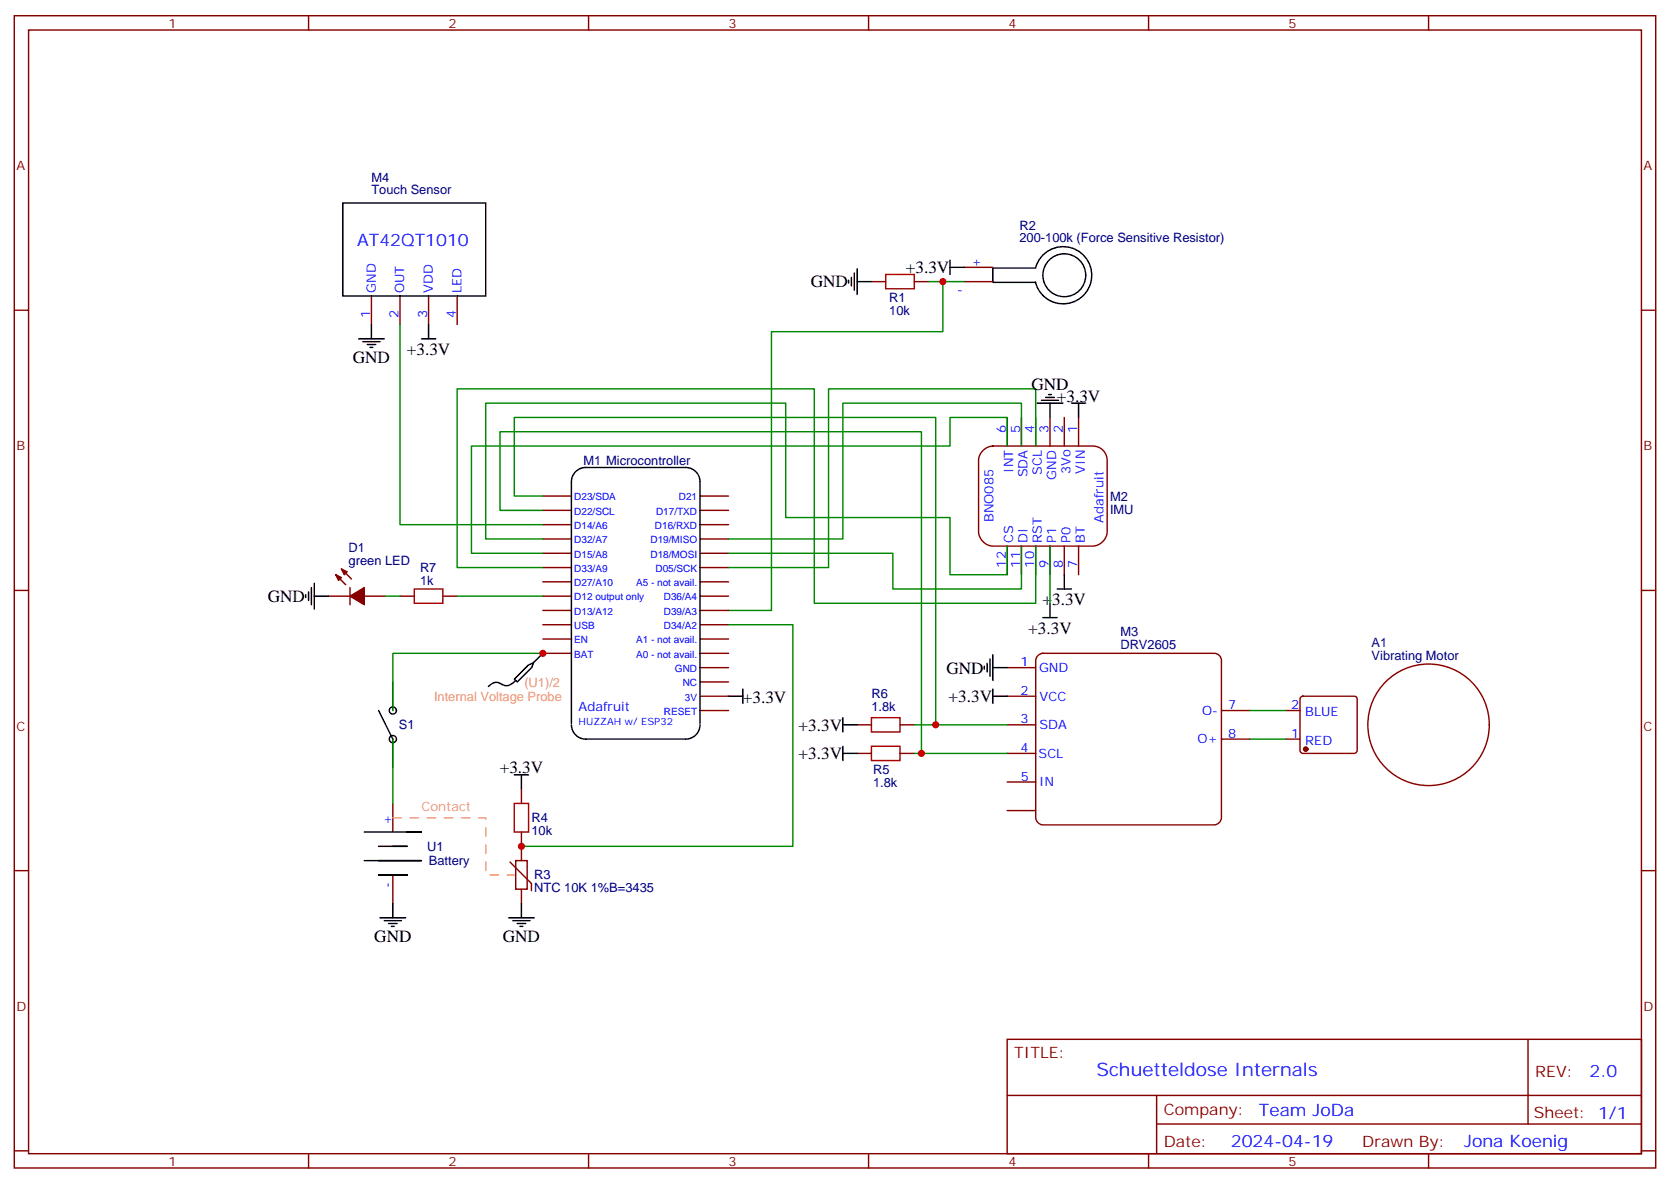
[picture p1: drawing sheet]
<svg xmlns="http://www.w3.org/2000/svg" width="412mm" height="292mm" viewBox="0 0 412 292" stroke-linecap="round" stroke-linejoin="round" font-family="sans-serif">
<g fill="none" stroke="#870000" stroke-width=".35">
<path d="M3.5 3.9h405.4v284.3h-405.4zM7.1 7.4h398.2v277.3h-398.2zM76.2 3.9v3.5M145.3 3.9v3.5M214.5 3.9v3.5M283.6 3.9v3.5M352.8 3.9v3.5M3.5 76.6h3.6M91.7 73v7.1M98.8 73v7.1M105.8 73v7.1M112.9 73v7.1"/>
<path d="M215.2 69.5h3.5M225.8 69.5h3.5M238.1 66h7.1M238.1 69.5h7.1M405.3 76.6h3.6M242.8 111.1a3.6 3.6 0 0 1 2.4-1h24.7a3.5 3.5 0 0 1 3.5 3.5v17.6a3.8 3.8 0 0 1-3.5 3.6h-24.7a3.8 3.8 0 0 1-3.5-3.6v-17.6a3.5 3.5 0 0 1 1.1-2.5zM248.7 103v7.1M252.2 103v7.1M255.8 103v7.1M259.3 103v7.1M262.8 103v7.1M266.3 103v7.1"/>
<path d="M134.1 122.4h7M134.1 125.9h7M134.1 129.5h7M134.1 133h7M134.1 136.5h7M172.9 122.4h7M172.9 125.9h7M172.9 129.5h7M172.9 133h7M172.9 136.5h7M248.7 134.8v7M252.2 134.8v7"/>
<path d="M255.8 134.8v7M259.3 134.8v7M262.8 134.8v7M266.3 134.8v7M3.5 145.7h3.6M134.1 140.1h7M134.1 143.6h7M134.1 147.1h7M134.1 150.6h7M134.1 154.2h7M134.1 157.7h7M172.9 140.1h7"/>
<path d="M172.9 143.6h7M172.9 147.1h7M172.9 150.6h7M172.9 154.2h7M172.9 157.7h7M405.3 145.7h3.6M134.1 161.2h7M172.9 175.3h7M172.9 164.7h7M172.9 171.8h7M172.9 161.2h7M172.9 168.3h7"/>
<path d="M248.7 164.7h7.1M248.7 178.9h7.1M248.7 171.8h7.1M256.3 161.7l1.2-.5h42.4a1.76 1.76 0 0 1 1.7 1.8v38.8a1.89 1.89 0 0 1-1.7 1.8h-42.4a1.89 1.89 0 0 1-1.7-1.8v-38.8v-.5zM301.6 175.3h7.1M317.5 175.3h3.5M321.3 172l.4-.2h12.7a.71 .71 0 0 1 .7 .7v12.7a.76 .76 0 0 1-.7 .7h-12.7a.76 .76 0 0 1-.7-.7v-12.7zM97 198.3v7M248.7 185.9h7.1M248.7 193h7.1M301.6 182.4h7.1M317.5 182.4h3.5"/>
<path d="M3.5 214.8h3.6M97 215.9v7.1M125.9 212.7l5.3 5.3v1.8M127.4 212.4h2.8v7h-2.8zM128.8 208.8v3.6M128.8 219.4v3.6M248.7 200h7.1M405.3 214.8h3.6M248.7 256.5h156.6v28.2h-156.6zM377.3 256.5v20.9M248.7 270.3h156.5M285.6 277.4h119.6"/>
<path d="M285.6 270.3v14.1M3.5 284h3.6M76.2 284.7v3.5M145.3 284.7v3.5M214.5 284.7v3.5M283.6 284.7v3.5M352.8 284.7v3.5M405.3 284h3.6"/>
<circle cx="352.8" cy="178.9" r="15"/>
</g>
<g fill="none" stroke="#000" stroke-width=".35">
<path d="M84.7 50.1h35.2v22.9h-35.2zM255.8 66a7.1 7.1 0 0 1 10.9-3.8 7.1 7.1 0 0 1-.2 11.6 7.1 7.1 0 0 1-10.8-4.2M255.8 66.2h-10.6v3.5h10.6M127.1 167.6l.6 .7M127.3 167.9a2.71 2.71 0 0 1-3 1.1l-.4-.2a2.26 2.26 0 0 0-3.3 .6M130.5 164.1l-3.5 3.5M131.3 164.7l-3.5 3.5M131.8 163.5l-1.2 .6M134.1 161.2l-2.3 2.2-.5 1.3M141.1 178.5v-59.6a3.5 3.5 0 0 1 3.5-3.5h24.7a3.5 3.5 0 0 1 3.6 3.5v59.6M141.1 178.9a3.5 3.5 0 0 0 3.5 3.5h24.7a3.5 3.5 0 0 0 3.6-3.5M90 205.3h14.1h-3.6"/>
<path d="M90 212.4h14.1h-10.6M93.5 215.9h7M93.5 208.8h7h-3.5"/>
<circle cx="262.8" cy="67.9" r="5.3"/>
</g>
<circle cx="322.4" cy="184.9" r=".53" fill="#870000" stroke="#870000" stroke-width=".35"/>
<path d="M229.3 69.5h8.8M232.8 69.5v12.3h-42.3v68.8h-10.6M98.8 80.1v49.4h35.3M308.7 175.3h8.8M308.7 182.4h8.8" fill="none" stroke="#008700" stroke-width=".35"/>
<path d="M218.7 67.7h7.1v3.6h-7.1z" fill="none" stroke="#a10000" stroke-width=".35"/>
<circle cx="134.1" cy="161.2" r=".18" fill="#870000"/>
<g fill="none" stroke="#008700" stroke-width=".35">
<path d="M248.7 110.1v-7.1h-14.1v7.1h-118.2v26.4h17.7M252.2 110.1v-10.6h-44.1v33.5h-28.2M255.8 110.1v-14.1h-51.2v44.1h-24.7M134.1 133h-14.2v-33.5h74.1v28.2h40.6v14.1h14.1v-7M134.1 125.9h-10.6v-19.4h104v79.4h21.2M134.1 122.4h-7.1v-19.4h104.1v75.9h17.6M252.2 134.8v10.5h-31.7v-8.8h-40.6M255.8 134.8v14.1h-54.7v-52.9h-88.2v44.1h21.2M259.3 134.8v14.1M95.2 147.1h3.6M112.9 147.1h21.2M179.9 154.2h15.9v54.6h-67"/>
<path d="M134.1 161.2h-37.1v14.1M225.8 178.9h5.3M97 182.4v15.9M225.8 185.9h1.7"/>
</g>
<g fill="none" stroke="#000" stroke-width=".35">
<path d="M209.5 69.1v.7M210.3 68.4v2.2M211 67.4v4.2M211.7 69.5h3.5M211.7 66.3v6.4M234.6 66h3.5M234.6 64.2v3.5M88.5 83.6h6.4M89.6 84.3h4.2M90.7 85h2.1M91.4 85.7h.7M91.7 80.1v3.5"/>
<path d="M104.1 83.6h3.5M105.8 80.1v3.5M256.1 99.5h6.4M257.2 98.8h4.2M258.2 98.1h2.1M258.9 97.4h.7M259.3 99.5v3.5M264.6 99.5h3.5M266.3 99.5v3.5M75.5 146.8v.7M76.2 146v2.2M76.9 145v4.2"/>
<path d="M77.6 147.1h3.5M77.6 143.9v6.4M257.5 152.4h3.6M259.3 148.9v3.5M261.1 145.3h3.5M262.8 141.8v3.5M93.5 175.3l3.5 7.1M179.9 171.8h3.5M183.4 170v3.6M208.1 177.1v3.5M208.1 178.9h3.6M243.1 164.4v.7"/>
<path d="M243.8 163.7v2.1M244.5 162.6v4.3M245.2 164.7h3.5M245.2 161.6v6.3M245.2 170v3.6M245.2 171.8h3.5M127 191.2h3.5M128.8 191.2v3.5M208.1 185.9h3.6M208.1 184.1v3.6M93.8 226.5h6.4M94.9 227.2h4.2"/>
<path d="M96 227.9h2.1M96.7 228.6h.7M97 223v3.5M125.6 226.5h6.3M126.6 227.2h4.3M127.7 227.9h2.1M128.4 228.6h.7M128.8 223v3.5"/>
<circle cx="97" cy="175.3" r=".88"/>
<circle cx="97" cy="182.4" r=".88"/>
</g>
<g fill="none" stroke="#870000" stroke-width=".35">
<path d="M81.1 147.1h5.3M82.9 141.8l2.5 2.5M84.3 140.4l2.5 2.5M86.4 145v4.2M90 147.1h5.2M98.8 147.1h3.5M109.4 147.1h3.5M97 168.3v7M211.7 178.9h3.5M222.2 178.9h3.6M97 182.4v7M128.8 194.7v3.6"/>
<path d="M211.7 185.9h3.5M222.2 185.9h3.6M128.8 205.3v3.5"/>
</g>
<g fill="#870000" stroke="#870000" stroke-width=".35">
<path d="M86.4 147.1l3.6-2.1v4.2z"/>
<path d="M84.3 140.4l1.4 .7-.7 .7z"/>
<path d="M82.9 141.8l1.4 .7-.7 .7z"/>
</g>
<path d="M102.3 145.3h7.1v3.6h-7.1zM215.2 177.1h7v3.5h-7zM127 198.3h3.5v7h-3.5zM215.2 184.1h7v3.6h-7z" fill="none" stroke="#a10000" stroke-width=".35"/>
<path d="M97 201.8h22.9v14.1h7.1" fill="none" stroke="#f96" stroke-width=".35" stroke-dasharray="2.1 2.1"/>
<g fill="#c00">
<circle cx="231.1" cy="178.9" r=".88"/>
<circle cx="227.5" cy="185.9" r=".88"/>
<circle cx="232.8" cy="69.5" r=".88"/>
<circle cx="134.1" cy="161.2" r=".88"/>
<circle cx="128.8" cy="208.8" r=".88"/>
</g>
<text font-size="4.6" fill="#00f" x="270.8" y="265.5">Schuetteldose Internals</text>
<g font-size="4.2" fill="#00f">
<text x="88.2" y="60.7">AT42QT1010</text>
<text x="392.5" y="265.7">2.0</text>
<text x="310.9" y="275.3">Team JoDa</text>
<text x="304" y="283.1">2024-04-19</text>
<text x="361.6" y="282.9">Jona Koenig</text>
</g>
<g font-size="4.2">
<text x="200.2" y="70.9">GND</text>
<text x="223.7" y="67.4">+3.3V</text>
<text x="87.1" y="89.6">GND</text>
<text x="100.5" y="87.5">+3.3V</text>
<text x="254.7" y="96.3">GND</text>
<text x="261" y="99.1">+3.3V</text>
<text x="66.1" y="148.6">GND</text>
<text x="257.5" y="149.3">+3.3V</text>
<text x="253.9" y="156.4">+3.3V</text>
<text x="233.7" y="166.2">GND</text>
<text x="183.4" y="173.6">+3.3V</text>
<text x="234.3" y="173.2">+3.3V</text>
<text x="197.2" y="180.3">+3.3V</text>
<text x="123.4" y="190.9">+3.3V</text>
<text x="197.2" y="187.4">+3.3V</text>
<text x="92.4" y="232.5">GND</text>
<text x="124.2" y="232.5">GND</text>
</g>
<g font-size="3.9" fill="#800">
<text x="250.5" y="261.1">TITLE:</text>
<text x="379.1" y="265.7">REV:</text>
<text x="287.4" y="275.3">Company:</text>
<text x="378.7" y="275.9">Sheet: 1/1</text>
<text x="287.4" y="282.9">Date:</text>
<text x="336.4" y="283">Draw</text>
<text x="346.6" y="283">n By:</text>
</g>
<g font-size="3.2" fill="#800">
<text x="41.6" y="6.9">1</text>
<text x="110.8" y="6.9">2</text>
<text x="179.9" y="6.9">3</text>
<text x="249.1" y="6.9">4</text>
<text x="318.2" y="6.9">5</text>
<text x="4.1" y="42">A</text>
<text x="405.9" y="42">A</text>
<text x="4.1" y="111.1">B</text>
<text x="405.9" y="111.1">B</text>
<text x="4.1" y="180.3">C</text>
<text x="405.9" y="180.3">C</text>
<text x="4.1" y="249.4">D</text>
<text x="405.9" y="249.4">D</text>
<text x="41.6" y="287.7">1</text>
<text x="110.8" y="287.7">2</text>
<text x="179.9" y="287.7">3</text>
<text x="249.1" y="287.7">4</text>
<text x="318.2" y="287.7">5</text>
</g>
<g font-size="3.2" fill="#000080">
<text x="91.7" y="48">Touch Sensor</text>
<text x="91.7" y="44.8">M4</text>
<text x="251.8" y="59.8">200-100k (Force Sensitive Resistor)</text>
<text x="251.8" y="56.6">R2</text>
<text x="219.6" y="77.7">10k</text>
<text x="219.6" y="74.5">R1</text>
<text x="144.1" y="114.7">M1 Microcontroller</text>
<text x="274.1" y="123.6">M2</text>
<text x="274.1" y="126.7">IMU</text>
<text x="86.1" y="136.2">D1</text>
<text x="86.1" y="139.3">green LED</text>
<text x="103.7" y="141.1">R7</text>
<text x="103.7" y="144.3">1k</text>
<text x="276.7" y="160">DRV2605</text>
<text x="276.7" y="156.9">M3</text>
<text x="338.7" y="159.6">A1</text>
<text x="338.7" y="162.8">Vibrating Motor</text>
<text x="215.2" y="172.2">R6</text>
<text x="215.2" y="175.3">1.8k</text>
<text x="98.5" y="180">S1</text>
<text x="215.6" y="190.9">R5</text>
<text x="215.6" y="194.1">1.8k</text>
<text x="131.2" y="202.9">R4</text>
<text x="105.5" y="210">U1</text>
<text x="131.2" y="206.1">10k</text>
<text x="105.9" y="213.5">Battery</text>
<text x="131.9" y="220.2">NTC 10K 1%B=3435</text>
<text x="131.9" y="217">R3</text>
</g>
<g font-size="3.2" fill="#00f">
<text x="239.9" y="65.6">+</text>
<text x="92.8" y="72.3" transform="rotate(-90 92.8 72.3)">GND</text>
<text x="99.8" y="72.3" transform="rotate(-90 99.8 72.3)">OUT</text>
<text x="106.9" y="72.3" transform="rotate(-90 106.9 72.3)">VDD</text>
<text x="113.9" y="72.3" transform="rotate(-90 113.9 72.3)">LED</text>
<text x="236.4" y="72.7">-</text>
<text x="91.4" y="78.6" transform="rotate(-90 91.4 78.6)">1</text>
<text x="98.4" y="78.6" transform="rotate(-90 98.4 78.6)">2</text>
<text x="105.5" y="78.6" transform="rotate(-90 105.5 78.6)">3</text>
<text x="112.5" y="78.6" transform="rotate(-90 112.5 78.6)">4</text>
<text x="248.4" y="106.8" transform="rotate(-90 248.4 106.8)">6</text>
<text x="251.9" y="106.8" transform="rotate(-90 251.9 106.8)">5</text>
<text x="255.4" y="106.8" transform="rotate(-90 255.4 106.8)">4</text>
<text x="258.9" y="106.8" transform="rotate(-90 258.9 106.8)">3</text>
<text x="262.5" y="106.8" transform="rotate(-90 262.5 106.8)">2</text>
<text x="266" y="106.8" transform="rotate(-90 266 106.8)">1</text>
<text x="250.2" y="116.6" transform="rotate(-90 250.2 116.6)">INT</text>
<text x="253.8" y="117.8" transform="rotate(-90 253.8 117.8)">SDA</text>
<text x="257.3" y="117.2" transform="rotate(-90 257.3 117.2)">SCL</text>
<text x="260.8" y="118.3" transform="rotate(-90 260.8 118.3)">GND</text>
<text x="264.3" y="117" transform="rotate(-90 264.3 117)">3Vo</text>
<text x="267.9" y="116.9" transform="rotate(-90 267.9 116.9)">VIN</text>
<text x="245.4" y="128.9" transform="rotate(-90 245.4 128.9)">BNO085</text>
<text x="272.5" y="129" transform="rotate(-90 272.5 129)">Adafruit</text>
<text x="250.2" y="134" transform="rotate(-90 250.2 134)">CS</text>
<text x="253.8" y="134" transform="rotate(-90 253.8 134)">DI</text>
<text x="257.3" y="134" transform="rotate(-90 257.3 134)">RST</text>
<text x="260.8" y="134" transform="rotate(-90 260.8 134)">P1</text>
<text x="264.3" y="134" transform="rotate(-90 264.3 134)">P0</text>
<text x="267.9" y="134" transform="rotate(-90 267.9 134)">BT</text>
<text x="248.4" y="140.1" transform="rotate(-90 248.4 140.1)">12</text>
<text x="251.9" y="140.1" transform="rotate(-90 251.9 140.1)">11</text>
<text x="255.4" y="140.1" transform="rotate(-90 255.4 140.1)">10</text>
<text x="258.9" y="140.1" transform="rotate(-90 258.9 140.1)">9</text>
<text x="262.5" y="140.1" transform="rotate(-90 262.5 140.1)">8</text>
<text x="266" y="140.1" transform="rotate(-90 266 140.1)">7</text>
<text x="252" y="164.4">1</text>
<text x="256.6" y="165.8">GND</text>
<text x="252" y="171.4">2</text>
<text x="256.7" y="172.9">VCC</text>
<text x="142.9" y="175.3">Adafruit</text>
<text x="252" y="178.5">3</text>
<text x="256.7" y="179.9">SDA</text>
<text x="296.9" y="176.4">O-</text>
<text x="303.3" y="175">7</text>
<text x="318.8" y="175">2</text>
<text x="322.3" y="176.7">BLUE</text>
<text x="252" y="185.6">4</text>
<text x="295.7" y="183.4">O+</text>
<text x="303.3" y="182">8</text>
<text x="318.8" y="182">1</text>
<text x="322.3" y="183.8">RED</text>
<text x="256.5" y="187">SCL</text>
<text x="252.1" y="192.6">5</text>
<text x="256.6" y="194">IN</text>
<text x="96.7" y="203.6" transform="rotate(-90 96.7 203.6)">+</text>
<text x="96.7" y="219.1" transform="rotate(-90 96.7 219.1)">-</text>
</g>
<g font-size="3.2" fill="#f96">
<text x="107.2" y="172.9">Internal Voltage Probe</text>
<text x="129.5" y="169.4">(U1)/2</text>
<text x="104.1" y="200">Contact</text>
</g>
<g font-size="2.5" fill="#00f">
<text x="141.8" y="123.5">D23/SDA</text>
<text x="167.6" y="123.5">D21</text>
<text x="141.8" y="127">D22/SCL</text>
<text x="141.8" y="130.5">D14/A6</text>
<text x="161.7" y="130.5">D16/RXD</text>
<text x="162" y="127">D17/TXD</text>
<text x="141.8" y="134.1">D32/A7</text>
<text x="141.8" y="137.6">D15/A8</text>
<text x="160.6" y="134.1">D19/MISO</text>
<text x="160.6" y="137.6">D18/MOSI</text>
<text x="141.8" y="141.1">D33/A9</text>
<text x="161.9" y="141.1">D05/SCK</text>
<text x="141.8" y="144.6">D27/A10</text>
<text x="141.8" y="148.2">D12 output only</text>
<text x="157.1" y="144.6">A5 - not avail.</text>
<text x="163.9" y="148.2">D36/A4</text>
<text x="141.8" y="151.7">D13/A12</text>
<text x="141.8" y="155.2">USB</text>
<text x="163.9" y="151.7">D39/A3</text>
<text x="163.9" y="155.2">D34/A2</text>
<text x="141.8" y="158.8">EN</text>
<text x="157.1" y="158.8">A1 - not avail.</text>
<text x="141.8" y="162.3">BAT</text>
<text x="157.1" y="162.3">A0 - not avail.</text>
<text x="166.7" y="165.8">GND</text>
<text x="168.6" y="169.3">NC</text>
<text x="169.1" y="172.9">3V</text>
<text x="142.9" y="178.9">HUZZAH w</text>
<text x="156.3" y="178.9">/ ESP32</text>
<text x="163.9" y="176.4">RESET</text>
</g>
</svg>
